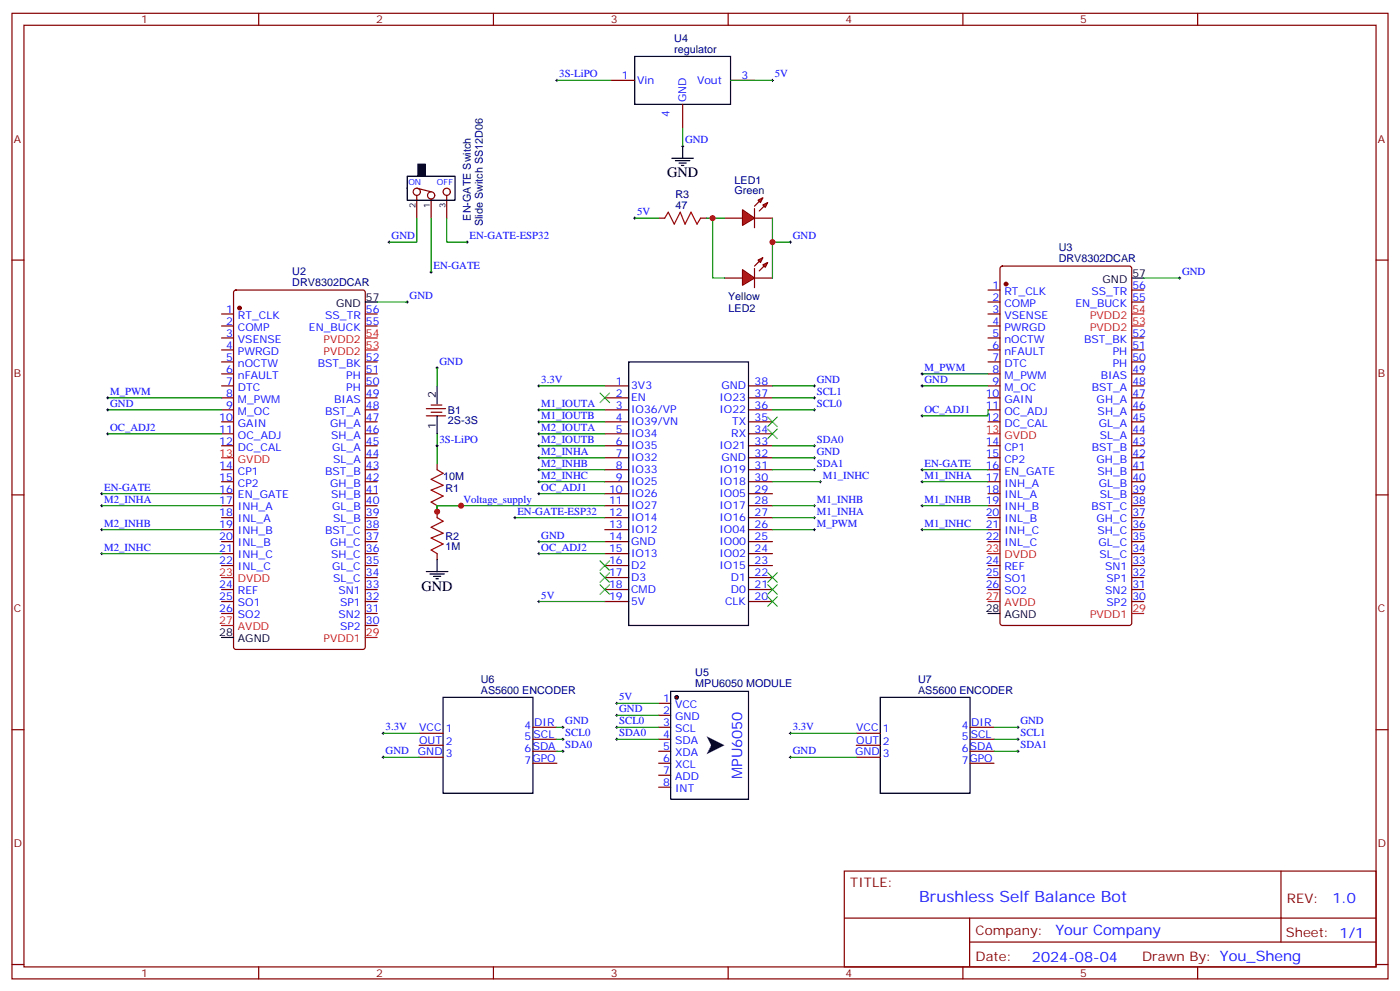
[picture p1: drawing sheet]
<svg xmlns="http://www.w3.org/2000/svg" width="412mm" height="292mm" viewBox="0 0 412 292" stroke-linecap="round" stroke-linejoin="round" font-family="sans-serif">
<g fill="none" stroke="#870000" stroke-width=".35">
<path d="M3.5 3.9h405.4v284.4h-405.4zM7.1 7.4h398.2v277.3h-398.2zM76.2 3.9v3.5M145.3 3.9v3.5M214.5 3.9v3.5M283.6 3.9v3.5M352.8 3.9v3.5M122.8 57.5v6.7M122.8 55.4l4.2 1.1M127 58.6v5.6M131.6 57.5v6.7M3.5 76.6h3.6"/>
<path d="M294.8 78.6l.5-.2h37.4l.6 .4 .1 104.7-.5 .6-37.6 .1-.7-.5v-104.6zM405.3 76.6h3.6M65.3 92.5h3.5M65.3 96h3.5M65.3 99.5h3.5M69 85.6l.5-.2h37.4l.6 .4 .1 104.7-.5 .7h-37.6l-.7-.4v-104.7zM107.6 92.5h3.5M107.6 96h3.5M291 92.5h3.6M291 96h3.6M291 99.5h3.6M291 85.4h3.6"/>
<path d="M291 88.9h3.6M333.4 99.5h3.5M333.4 85.4h3.5M333.4 88.9h3.5M65.3 113.6h3.5M65.3 117.2h3.5M65.3 103h3.5M65.3 106.6h3.5M65.3 110.1h3.5M107.6 113.6h3.5M107.6 117.2h3.5M107.6 106.6h3.5"/>
<path d="M107.6 110.1h3.5M178.2 113.6h7M178.2 117.2h7M220.5 113.6h7M220.5 117.2h7M291 113.6h3.6M291 117.2h3.6M291 103h3.6M291 106.6h3.6M291 110.1h3.6M333.4 113.6h3.5M333.4 117.2h3.5"/>
<path d="M333.4 103h3.5M333.4 106.6h3.5M333.4 110.1h3.5M65.3 120.7h3.5M65.3 124.2h3.5M65.3 127.7h3.5M65.3 131.3h3.5M65.3 138.3h3.5M107.6 120.7h3.5M107.6 124.2h3.5M107.6 127.7h3.5M107.6 131.3h3.5"/>
<path d="M107.6 134.8h3.5M107.6 138.3h3.5M128.8 136.6v1.7M178.2 120.7h7M178.2 124.2h7M178.2 127.7h7M178.2 131.3h7M178.2 134.8h7M178.2 138.3h7M220.5 120.7h7M220.5 124.2h7M220.5 127.7h7"/>
<path d="M220.5 131.3h7M220.5 134.8h7M220.5 138.3h7M291 120.7h3.6M291 124.2h3.6M291 131.3h3.6M291 134.8h3.6M291 138.3h3.6M333.4 120.7h3.5M333.4 124.2h3.5M333.4 127.7h3.5M333.4 131.3h3.5"/>
<path d="M333.4 134.8h3.5M333.4 138.3h3.5M3.5 145.7h3.6M65.3 141.9h3.5M65.3 145.4h3.5M65.3 148.9h3.5M65.3 152.4h3.5M65.3 156h3.5M65.3 159.5h3.5M107.6 141.9h3.5M107.6 145.4h3.5M107.6 148.9h3.5"/>
<path d="M107.6 152.4h3.5M107.6 156h3.5M107.6 159.5h3.5M128.8 148.9v3.5M178.2 141.9h7M178.2 145.4h7M178.2 148.9h7M178.2 152.4h7M178.2 156h7M178.2 159.5h7M220.5 141.9h7M220.5 145.4h7"/>
<path d="M220.5 148.9h7M220.5 152.4h7M220.5 156h7M220.5 159.5h7M291 141.9h3.6M291 145.4h3.6M291 148.9h3.6M291 152.4h3.6M291 156h3.6M291 159.5h3.6M333.4 141.9h3.5M333.4 145.4h3.5"/>
<path d="M333.4 148.9h3.5M333.4 152.4h3.5M333.4 156h3.5M333.4 159.5h3.5M405.3 145.7h3.6M65.3 163h3.5M65.3 166.5h3.5M65.3 173.6h3.5M65.3 177.1h3.5M107.6 163h3.5M107.6 166.5h3.5M107.6 170.1h3.5"/>
<path d="M107.6 173.6h3.5M107.6 177.1h3.5M128.8 163v1.8M178.2 163h7M178.2 166.5h7M178.2 170.1h7M178.2 173.6h7M178.2 177.1h7M220.5 163h7M220.5 166.5h7M220.5 170.1h7M220.5 173.6h7"/>
<path d="M220.5 177.1h7M291 166.5h3.6M291 170.1h3.6M291 173.6h3.6M333.4 163h3.5M333.4 166.5h3.5M333.4 170.1h3.5M333.4 173.6h3.5M333.4 177.1h3.5M65.3 180.7h3.5M107.6 180.7h3.5M107.6 184.2h3.5"/>
<path d="M3.5 214.9h3.6M405.3 214.9h3.6M248.7 256.5h156.6v28.2h-156.6zM377.3 256.5v20.9M248.7 270.4h156.5M285.6 277.4h119.6M285.6 270.4v14.1M3.5 284h3.6M76.2 284.7v3.6M145.3 284.7v3.6M214.5 284.7v3.6M283.6 284.7v3.6"/>
<path d="M352.8 284.7v3.6M405.3 284h3.6"/>
<circle cx="122.8" cy="56.5" r="1.06"/>
<circle cx="127" cy="57.5" r="1.06"/>
<circle cx="131.6" cy="56.5" r="1.06"/>
</g>
<path d="M119.9 51.9h14.2v7h-14.2zM107.6 88.9h3.5M333.4 81.9h3.5M185.2 106.6h35.3v77.6h-35.3zM125.6 168.3h6.3M126.6 169h4.3M127.7 169.7h2.1M128.4 170.4h.7M128.8 164.8v3.5M65.3 187.7h3.5M291 180.7h3.6" fill="none" stroke="#000" stroke-width=".35"/>
<g fill="none" stroke="#3c3" stroke-width=".35">
<path d="M176.7 115.7l2.9 2.9M179.6 115.7l-2.9 2.9M226.1 122.8l2.9 2.8M226.1 126.3l2.9 2.9M229 122.8l-2.9 2.8M229 126.3l-2.9 2.9M176.7 172.2l2.9 2.8M176.7 168.7l2.9 2.8M176.7 165.1l2.9 2.9M179.6 172.2l-2.9 2.8M179.6 168.7l-2.9 2.8M179.6 165.1l-2.9 2.9"/>
<path d="M226.1 172.2l2.9 2.8M226.1 168.7l2.9 2.8M226.1 175.7l2.9 2.8M229 172.2l-2.9 2.8M229 168.7l-2.9 2.8M229 175.7l-2.9 2.8"/>
</g>
<g fill="none" stroke="#000" stroke-width=".29">
<path d="M114.3 71.3h.7M114.7 70.9v.7M127 79.8v.7M137.2 71.3h.7M137.6 70.9v.7M119.6 88.9h.7M119.9 88.6v.7M126.6 80.1h.8M347.1 81.9h.7M347.5 81.5v.7M31.4 117.2h.7M31.7 116.8v.7"/>
<path d="M239.5 113.6h.7M239.5 117.2h.7M239.9 113.3v.7M239.9 116.8v.7M271.3 113.6h.7M271.3 110.1h.7M271.6 109.7v.8M271.6 113.3v.7M31.4 120.7h.7M31.4 127.7h.7M31.7 120.3v.7M31.7 127.4v.7"/>
<path d="M158.4 134.8h.7M158.4 131.3h.7M158.4 120.7h.7M158.4 138.3h.7M158.4 124.2h.7M158.4 127.7h.7M158.7 120.3v.7M158.7 123.9v.7M158.7 127.4v.7M158.7 130.9v.7M158.7 134.4v.7M158.7 138v.7"/>
<path d="M239.5 134.8h.7M239.5 131.3h.7M239.5 120.7h.7M239.5 138.3h.7M239.9 120.3v.7M239.9 130.9v.7M239.9 134.4v.7M239.9 138v.7M271.3 138.3h.7M271.3 122.4h.7M271.6 122.1v.7M271.6 138v.7"/>
<path d="M29.6 148.9h.7M29.6 156h.7M29.6 145.4h.7M30 145v.7M30 148.6v.7M30 155.6v.7M135.5 148.9h.7M135.8 148.6v.7M151.3 152.4h.7M151.7 152.1v.7M158.4 159.5h.7M158.4 141.9h.7"/>
<path d="M158.4 145.4h.7M158.7 141.5v.7M158.7 145v.7M158.7 159.1v.7M239.5 152.4h.7M239.5 148.9h.7M239.5 156h.7M239.9 148.6v.7M239.9 152.1v.7M239.9 155.6v.7M241.3 141.9h.7M241.7 141.5v.7"/>
<path d="M271.3 148.9h.7M271.3 141.9h.7M271.3 156h.7M271.6 141.5v.7M271.6 148.6v.7M271.6 155.6v.7M29.6 163h.7M30 162.7v.7M158.4 163h.7M158.4 177.1h.7M158.7 162.7v.7M158.7 176.8v.7"/>
</g>
<g fill="none" stroke="#008700" stroke-width=".35">
<path d="M122.8 64.2v7.1h-8.1M127 64.2v15.9M131.6 64.2v7.1h6M111.1 88.9h8.8M336.9 81.9h10.6M31.7 117.2h33.6M227.5 113.6h12.4M227.5 117.2h12.4M271.6 113.6h19.4M271.6 110.1h19.4M31.7 120.7h33.6M31.7 127.7h33.6"/>
<path d="M158.7 134.8h19.5M158.7 131.3h19.5M158.7 120.7h19.5M158.7 138.3h19.5M158.7 124.2h19.5M158.7 127.7h19.5M227.5 134.8h12.4M227.5 131.3h12.4M227.5 120.7h12.4M227.5 138.3h12.4M271.6 138.3h19.4M291 120.7v1.7h-19.4"/>
<path d="M30 148.9h35.3M30 156h35.3M30 145.4h35.3M151.7 152.4h26.5M158.7 159.5h19.5M158.7 141.9h19.5M158.7 145.4h19.5M178.2 148.9h-49.4v1.8M227.5 152.4h12.4M227.5 148.9h12.4M227.5 141.9h14.2M227.5 156h12.4"/>
<path d="M271.6 148.9h19.4M271.6 141.9h19.4M271.6 156h19.4M30 163h35.3M158.7 163h19.5M158.7 177.1h19.5"/>
</g>
<g fill="#870000" stroke="#870000" stroke-width=".35">
<circle cx="70.6" cy="90.7" r=".53"/>
<circle cx="296.3" cy="83.6" r=".53"/>
</g>
<path d="M107.6 99.5h3.5M333.4 96h3.5M333.4 92.5h3.5M107.6 103h3.5M65.3 134.8h3.5M291 127.7h3.6M65.3 170.1h3.5M291 163h3.6M291 177.1h3.6M65.3 184.2h3.5M107.6 187.7h3.5M333.4 180.7h3.5" fill="none" stroke="#f00" stroke-width=".35"/>
<path d="M128.8 138.3l1.7 1.1-3.5 1.7 3.5 1.8-3.5 1.4 3.5 1.8-3.5 1.7 1.8 1.1M128.8 152.4l1.7 1.1-3.5 1.8 3.5 1.7-3.5 1.4 3.5 1.8-3.5 1.8 1.8 1" fill="none" stroke="#a10000" stroke-width=".35"/>
<path d="M123.1 48.4h2.1v3.5h-2.1z" fill="#000" stroke="#000" stroke-width=".35"/>
<g fill="#f00" stroke="#870000" stroke-width=".35">
<path d="M218.7 61.8l3.5 2.4-3.5 2.2z"/>
<path d="M222.2 61.4v5.7z"/>
</g>
<g fill="#870000" stroke="#870000" stroke-width=".35">
<path d="M222.2 60.7l1.5-1.4z"/>
<path d="M223.7 62.1l1.4-1.4z"/>
</g>
<g fill="#f00" stroke="#870000" stroke-width=".35">
<path d="M223.3 58.9l1.4-.7-.7 1.5z"/>
<path d="M224.7 60.4l1.4-.7-.7 1.4z"/>
</g>
<path d="M179.9 23.7h7.1M201.1 30.7v7.1M215.2 23.7h7M213.4 64.2h5.3M222.2 64.2h5.3" fill="none" stroke="#870000" stroke-width=".35"/>
<path d="M187 16.6h28.2v14.1h-28.2z" fill="none" stroke="#000" stroke-width=".35"/>
<path d="M200.7 43.1h.7M201.1 42.7v.7M232.5 71.3h.7M232.8 70.9v.7" fill="none" stroke="#000" stroke-width=".29"/>
<path d="M201.1 37.8v5.3M227.5 64.2v7.1h5.3" fill="none" stroke="#008700" stroke-width=".35"/>
<g fill="#f00" stroke="#870000" stroke-width=".35">
<path d="M218.7 79.4l3.5 2.5-3.5 2.1z"/>
<path d="M222.2 79.1v5.6z"/>
</g>
<g fill="#870000" stroke="#870000" stroke-width=".35">
<path d="M222.2 78.4l1.5-1.5z"/>
<path d="M223.7 79.8l1.4-1.4z"/>
</g>
<g fill="#f00" stroke="#870000" stroke-width=".35">
<path d="M223.3 76.6l1.4-.7-.7 1.4z"/>
<path d="M224.7 78l1.4-.7-.7 1.4z"/>
</g>
<path d="M194 64.2h1.8M206.4 64.2h1.7M213.4 81.9h5.3M222.2 81.9h5.3M127 119.3h3.2M125.6 122.4h5.6M125.6 120.3h5.6M127 121.4h3.2" fill="none" stroke="#870000" stroke-width=".35"/>
<path d="M164 23.7h15.9M215.2 23.7h12.3M187 64.2h7M208.1 64.2h5.3M209.9 64.2v17.7h3.5M227.5 71.3v10.6M128.8 127.7v8.9" fill="none" stroke="#008700" stroke-width=".35"/>
<path d="M163.7 23.7h.7M164 23.3v.7M227.2 23.7h.7M227.5 23.3v.7M186.6 64.2h.7M187 63.9v.7M128.4 108.3h.7M128.8 108v.7M128.4 131.3h.7M128.8 130.9v.7" fill="none" stroke="#000" stroke-width=".29"/>
<path d="M195.8 64.2l1-1.7 1.8 3.5 1.8-3.5 1.4 3.5 1.8-3.5 1.7 3.5 1.1-1.8" fill="none" stroke="#a10000" stroke-width=".35"/>
<path d="M128.8 113.6v5.3M128.8 122.4v5.3" fill="none" stroke="#000" stroke-width=".35"/>
<circle cx="199.3" cy="205.4" r=".53" fill="#870000" stroke="#000" stroke-width=".35"/>
<path d="M194 207.1h3.6M194 210.6h3.6M194 214.2h3.6M194 217.7h3.6M194 221.2h3.6M194 224.8h3.6M194 228.3h3.6M194 231.8h3.6" fill="none" stroke="#870000" stroke-width=".35"/>
<path d="M197.6 203.6h22.9v31.7h-22.9z" fill="none" stroke="#000" stroke-width=".35"/>
<path d="M208.1 216.8l5.3 2.7-5.3 2.6 1.4-2.6z" fill="#333"/>
<g fill="none" stroke="#000" stroke-width=".29">
<path d="M158.4 113.6h.7M158.7 113.3v.7M112.5 215.9h.7M112.9 215.6v.7M165.5 214.2h.7M165.5 217.7h.7M165.8 213.8v.7M165.8 217.3v.8M181.3 214.2h.7M181.3 217.7h.7M181.3 207.1h.7M181.3 210.6h.7"/>
<path d="M181.7 206.8v.7M181.7 210.3v.7M181.7 213.8v.7M181.7 217.3v.8M232.5 215.9h.7M232.8 215.6v.7M299.5 214.2h.7M299.5 217.7h.7M299.9 213.8v.7M299.9 217.3v.8M112.5 223h.7M112.9 222.6v.7"/>
<path d="M165.5 221.2h.7M165.8 220.9v.7M232.5 223h.7M232.8 222.6v.7M299.5 221.2h.7M299.9 220.9v.7"/>
</g>
<g fill="none" stroke="#008700" stroke-width=".35">
<path d="M128.8 108.3v5.3M158.7 113.6h19.5M112.9 215.9h10.6M164 214.2h1.8M164 217.7h1.8M181.7 214.2h12.3M181.7 217.7h12.3M181.7 207.1h12.3M181.7 210.6h12.3M232.8 215.9h19.4M292.8 214.2h7.1M292.8 217.7h7.1"/>
<path d="M112.9 223h10.6M164 221.2h1.8M232.8 223h19.4M292.8 221.2h7.1"/>
</g>
<path d="M197.9 46.6h6.4M199 47.3h4.2M200 48h2.1M200.7 48.7h.7M201.1 43.1v3.5M130.5 205.4h26.5v28.2h-26.5zM259.3 205.4h26.5v28.2h-26.5z" fill="none" stroke="#000" stroke-width=".35"/>
<g fill="none" stroke="#870000" stroke-width=".35">
<path d="M123.5 219.5h7M123.5 215.9h7M157 217.7h7M157 214.2h7M252.2 219.5h7.1M252.2 215.9h7.1M285.8 217.7h7M285.8 214.2h7M123.5 223h7M157 224.8h7M157 221.2h7M252.2 223h7.1"/>
<path d="M285.8 224.8h7M285.8 221.2h7"/>
</g>
<g fill="#c00">
<circle cx="128.8" cy="150.7" r=".88"/>
<circle cx="227.5" cy="71.3" r=".88"/>
<circle cx="209.9" cy="64.2" r=".88"/>
<circle cx="135.8" cy="148.9" r=".88"/>
</g>
<text font-size="4.6" fill="#00f" x="270.8" y="265.5">Brushless Self Balance Bot</text>
<g font-size="4.2">
<text x="196.5" y="52.2">GND</text>
<text x="124.2" y="174">GND</text>
</g>
<g font-size="4.2" fill="#00f">
<text x="218.6" y="229.5" transform="rotate(-90 218.6 229.5)">MPU6050</text>
<text x="392.5" y="265.8">1.0</text>
<text x="310.9" y="275.3">Your Company</text>
<text x="304" y="283.1">2024-08-04</text>
</g>
<g font-size="3.9" fill="#800">
<text x="250.5" y="261.1">TITLE:</text>
<text x="379.1" y="265.8">REV:</text>
<text x="287.4" y="275.3">Company:</text>
<text x="378.7" y="275.9">Sheet: 1/1</text>
<text x="287.4" y="283">Date:</text>
<text x="336.4" y="283.1">Drawn By: You_Sheng</text>
</g>
<g font-size="3.2" fill="#800">
<text x="41.6" y="6.9">1</text>
<text x="110.8" y="6.9">2</text>
<text x="179.9" y="6.9">3</text>
<text x="249.1" y="6.9">4</text>
<text x="318.2" y="6.9">5</text>
<text x="4.1" y="42">A</text>
<text x="405.9" y="42">A</text>
<text x="4.1" y="111.2">B</text>
<text x="405.9" y="111.2">B</text>
<text x="4.1" y="180.3">C</text>
<text x="405.9" y="180.3">C</text>
<text x="4.1" y="249.4">D</text>
<text x="405.9" y="249.4">D</text>
<text x="41.6" y="287.7">1</text>
<text x="110.8" y="287.7">2</text>
<text x="179.9" y="287.7">3</text>
<text x="249.1" y="287.7">4</text>
<text x="318.2" y="287.7">5</text>
</g>
<g font-size="3.2" fill="#000080">
<text x="198.6" y="15.6">regulator</text>
<text x="198.6" y="12.5">U4</text>
<text x="199" y="58.3">R3</text>
<text x="216.4" y="57.2">Green</text>
<text x="216.4" y="54.1">LED1</text>
<text x="138.7" y="64.9" transform="rotate(-90 138.7 64.9)">EN-GATE Switch</text>
<text x="199" y="61.4">47</text>
<text x="142.3" y="66.6" transform="rotate(-90 142.3 66.6)">Slide Switch SS12D06</text>
<text x="311.9" y="77.1">DRV8302DCAR</text>
<text x="311.9" y="74">U3</text>
<text x="86.1" y="81.1">U2</text>
<text x="86.1" y="84.1">DRV8302DCAR</text>
<text x="214.5" y="88.3">Yellow</text>
<text x="214.6" y="91.8">LED2</text>
<text x="131.9" y="125">2S-3S</text>
<text x="131.9" y="121.8">B1</text>
<text x="130.5" y="141.2">10M</text>
<text x="131.2" y="144.8">R1</text>
<text x="131.2" y="158.9">R2</text>
<text x="131.2" y="162">1M</text>
<text x="141.7" y="201.1">U6</text>
<text x="204.8" y="202.4">MPU6050 MODULE</text>
<text x="204.8" y="199.2">U5</text>
<text x="270.4" y="201.1">U7</text>
<text x="141.7" y="204.3">AS5600 ENCODER</text>
<text x="270.4" y="204.3">AS5600 ENCODER</text>
</g>
<g font-size="3.2" fill="#00f">
<text x="164.7" y="22.8">3S-LiPO</text>
<text x="183.2" y="23.3">1</text>
<text x="218.5" y="23.3">3</text>
<text x="228.2" y="22.8">5V</text>
<text x="187.7" y="24.7">Vin</text>
<text x="205.3" y="24.7">Vout</text>
<text x="197.2" y="34.5" transform="rotate(-90 197.2 34.5)">4</text>
<text x="202.1" y="30" transform="rotate(-90 202.1 30)">GND</text>
<text x="201.8" y="42.2">GND</text>
<text x="187.7" y="63.4">5V</text>
<text x="115.4" y="70.4">GND</text>
<text x="138.3" y="70.4">EN-GATE-ESP32</text>
<text x="233.5" y="70.4">GND</text>
<text x="127.7" y="79.2">EN-GATE</text>
<text x="348.2" y="81">GND</text>
<text x="120.6" y="88.1">GND</text>
<text x="292.4" y="85.1">1</text>
<text x="292.4" y="88.6">2</text>
<text x="295.9" y="86.8">RT_CLK</text>
<text x="321.6" y="86.8">SS_TR</text>
<text x="333.6" y="88.6">55</text>
<text x="333.6" y="85.1">56</text>
<text x="66.6" y="92.1">1</text>
<text x="66.6" y="95.6">2</text>
<text x="70.1" y="93.9">RT_CLK</text>
<text x="95.8" y="93.9">SS_TR</text>
<text x="107.8" y="95.6">55</text>
<text x="107.8" y="92.1">56</text>
<text x="292.4" y="92.1">3</text>
<text x="292.4" y="95.6">4</text>
<text x="295.9" y="90.3">COMP</text>
<text x="295.9" y="93.9">VSENSE</text>
<text x="316.8" y="90.3">EN_BUCK</text>
<text x="66.6" y="99.2">3</text>
<text x="70.1" y="97.4">COMP</text>
<text x="70.1" y="100.9">VSENSE</text>
<text x="91" y="97.4">EN_BUCK</text>
<text x="292.4" y="99.2">5</text>
<text x="295.9" y="97.4">PWRGD</text>
<text x="295.9" y="100.9">nOCTW</text>
<text x="319.4" y="100.9">BST_BK</text>
<text x="333.6" y="99.2">52</text>
<text x="66.6" y="102.7">4</text>
<text x="66.6" y="106.2">5</text>
<text x="70.1" y="104.5">PWRGD</text>
<text x="70.1" y="108">nOCTW</text>
<text x="93.6" y="108">BST_BK</text>
<text x="107.8" y="106.2">52</text>
<text x="129.5" y="107.5">GND</text>
<text x="292.4" y="102.7">6</text>
<text x="292.4" y="106.2">7</text>
<text x="295.9" y="104.5">nFAULT</text>
<text x="295.9" y="108">DTC</text>
<text x="327.8" y="108">PH</text>
<text x="327.8" y="104.5">PH</text>
<text x="333.6" y="106.2">50</text>
<text x="333.6" y="102.7">51</text>
<text x="66.6" y="109.7">6</text>
<text x="66.6" y="113.3">7</text>
<text x="70.1" y="111.5">nFAULT</text>
<text x="102" y="111.5">PH</text>
<text x="107.8" y="113.3">50</text>
<text x="107.8" y="109.7">51</text>
<text x="159.5" y="112.7">3.3V</text>
<text x="181.4" y="113.3">1</text>
<text x="222.2" y="113.3">38</text>
<text x="240.6" y="112.7">GND</text>
<text x="272.3" y="109.2">M_PWM</text>
<text x="272.3" y="112.7">GND</text>
<text x="292.4" y="109.7">8</text>
<text x="292.4" y="113.3">9</text>
<text x="295.9" y="111.5">M_PWM</text>
<text x="324.2" y="111.5">BIAS</text>
<text x="333.6" y="113.3">48</text>
<text x="333.6" y="109.7">49</text>
<text x="32.5" y="116.3">M_PWM</text>
<text x="32.5" y="119.8">GND</text>
<text x="66.6" y="116.8">8</text>
<text x="70.1" y="115">DTC</text>
<text x="70.1" y="118.6">M_PWM</text>
<text x="98.4" y="118.6">BIAS</text>
<text x="102" y="115">PH</text>
<text x="107.8" y="116.8">49</text>
<text x="159.5" y="119.8">M1_IOUTA</text>
<text x="181.4" y="116.8">2</text>
<text x="185.9" y="114.7">3V3</text>
<text x="185.9" y="118.2">EN</text>
<text x="211.9" y="118.2">IO23</text>
<text x="212.5" y="114.7">GND</text>
<text x="222.2" y="116.8">37</text>
<text x="240.6" y="119.8">SCL0</text>
<text x="240.6" y="116.3">SCL1</text>
<text x="290.4" y="116.8">10</text>
<text x="295.9" y="115">M_OC</text>
<text x="295.9" y="118.6">GAIN</text>
<text x="321.6" y="115">BST_A</text>
<text x="323" y="118.6">GH_A</text>
<text x="333.6" y="116.8">47</text>
<text x="64.6" y="123.9">10</text>
<text x="66.6" y="120.3">9</text>
<text x="70.1" y="122.1">M_OC</text>
<text x="70.1" y="125.6">GAIN</text>
<text x="95.8" y="122.1">BST_A</text>
<text x="97.3" y="125.6">GH_A</text>
<text x="107.8" y="123.9">47</text>
<text x="107.8" y="120.3">48</text>
<text x="159.5" y="123.3">M1_IOUTB</text>
<text x="181.4" y="120.3">3</text>
<text x="181.4" y="123.9">4</text>
<text x="185.9" y="121.7">IO36/VP</text>
<text x="185.9" y="125.3">IO39/VN</text>
<text x="211.9" y="121.7">IO22</text>
<text x="215.6" y="125.3">TX</text>
<text x="222.2" y="123.9">35</text>
<text x="222.2" y="120.3">36</text>
<text x="272.3" y="121.6">OC_ADJ1</text>
<text x="290.4" y="120.3">11</text>
<text x="290.4" y="123.9">12</text>
<text x="295.9" y="122.1">OC_ADJ</text>
<text x="295.9" y="125.6">DC_CAL</text>
<text x="323.3" y="122.1">SH_A</text>
<text x="323.7" y="125.6">GL_A</text>
<text x="333.6" y="123.9">45</text>
<text x="333.6" y="120.3">46</text>
<text x="32.5" y="126.9">OC_ADJ2</text>
<text x="64.6" y="127.4">11</text>
<text x="64.6" y="130.9">12</text>
<text x="70.1" y="129.2">OC_ADJ</text>
<text x="97.6" y="129.2">SH_A</text>
<text x="107.8" y="130.9">45</text>
<text x="107.8" y="127.4">46</text>
<text x="129.5" y="130.4">3S-LiPO</text>
<text x="159.5" y="126.9">M2_IOUTA</text>
<text x="159.5" y="130.4">M2_IOUTB</text>
<text x="181.4" y="127.4">5</text>
<text x="181.4" y="130.9">6</text>
<text x="185.9" y="128.8">IO34</text>
<text x="215.4" y="128.8">RX</text>
<text x="222.2" y="130.9">33</text>
<text x="222.2" y="127.4">34</text>
<text x="240.6" y="130.4">SDA0</text>
<text x="290.4" y="130.9">14</text>
<text x="324" y="129.2">SL_A</text>
<text x="333.6" y="130.9">43</text>
<text x="333.6" y="127.4">44</text>
<text x="64.6" y="138">14</text>
<text x="70.1" y="132.7">DC_CAL</text>
<text x="97.9" y="132.7">GL_A</text>
<text x="98.2" y="136.2">SL_A</text>
<text x="107.8" y="138">43</text>
<text x="107.8" y="134.4">44</text>
<text x="159.5" y="133.9">M2_INHA</text>
<text x="159.5" y="137.4">M2_INHB</text>
<text x="181.4" y="134.4">7</text>
<text x="181.4" y="138">8</text>
<text x="185.9" y="132.3">IO35</text>
<text x="185.9" y="135.9">IO32</text>
<text x="211.9" y="132.3">IO21</text>
<text x="212.5" y="135.9">GND</text>
<text x="222.2" y="138">31</text>
<text x="222.2" y="134.4">32</text>
<text x="240.6" y="133.9">GND</text>
<text x="240.6" y="137.4">SDA1</text>
<text x="272.3" y="137.4">EN-GATE</text>
<text x="290.4" y="134.4">15</text>
<text x="290.4" y="138">16</text>
<text x="295.9" y="132.7">CP1</text>
<text x="295.9" y="136.2">CP2</text>
<text x="321.6" y="132.7">BST_B</text>
<text x="323" y="136.2">GH_B</text>
<text x="333.6" y="138">41</text>
<text x="333.6" y="134.4">42</text>
<text x="64.6" y="141.5">15</text>
<text x="70.1" y="139.7">CP1</text>
<text x="70.1" y="143.3">CP2</text>
<text x="95.8" y="139.7">BST_B</text>
<text x="97.3" y="143.3">GH_B</text>
<text x="107.8" y="141.5">42</text>
<text x="159.5" y="141">M2_INHC</text>
<text x="181.4" y="141.5">9</text>
<text x="185.9" y="139.4">IO33</text>
<text x="185.9" y="142.9">IO25</text>
<text x="211.9" y="142.9">IO18</text>
<text x="211.9" y="139.4">IO19</text>
<text x="222.2" y="141.5">30</text>
<text x="242.4" y="141">M1_INHC</text>
<text x="272.3" y="141">M1_INHA</text>
<text x="290.4" y="141.5">17</text>
<text x="295.9" y="139.7">EN_GATE</text>
<text x="295.9" y="143.3">INH_A</text>
<text x="323.3" y="139.7">SH_B</text>
<text x="323.7" y="143.3">GL_B</text>
<text x="333.6" y="141.5">40</text>
<text x="30.7" y="148">M2_INHA</text>
<text x="30.7" y="144.5">EN-GATE</text>
<text x="64.6" y="145">16</text>
<text x="64.6" y="148.6">17</text>
<text x="70.1" y="146.8">EN_GATE</text>
<text x="97.5" y="146.8">SH_B</text>
<text x="107.8" y="148.6">40</text>
<text x="107.8" y="145">41</text>
<text x="136.5" y="148">Voltage_supply</text>
<text x="159.5" y="144.5">OC_ADJ1</text>
<text x="179.4" y="145">10</text>
<text x="179.4" y="148.6">11</text>
<text x="185.9" y="146.4">IO26</text>
<text x="185.9" y="150">IO27</text>
<text x="211.9" y="150">IO17</text>
<text x="211.9" y="146.4">IO05</text>
<text x="222.2" y="148.6">28</text>
<text x="222.2" y="145">29</text>
<text x="240.6" y="148">M1_INHB</text>
<text x="272.3" y="148">M1_INHB</text>
<text x="290.4" y="145">18</text>
<text x="290.4" y="148.6">19</text>
<text x="295.9" y="146.8">INL_A</text>
<text x="323.9" y="146.8">SL_B</text>
<text x="333.6" y="148.6">38</text>
<text x="333.6" y="145">39</text>
<text x="30.7" y="155.1">M2_INHB</text>
<text x="64.6" y="152.1">18</text>
<text x="64.6" y="155.6">19</text>
<text x="70.1" y="150.3">INH_A</text>
<text x="70.1" y="153.8">INL_A</text>
<text x="97.9" y="150.3">GL_B</text>
<text x="98.2" y="153.8">SL_B</text>
<text x="107.8" y="155.6">38</text>
<text x="107.8" y="152.1">39</text>
<text x="152.4" y="151.6">EN-GATE-ESP32</text>
<text x="179.4" y="152.1">12</text>
<text x="179.4" y="155.6">13</text>
<text x="185.9" y="153.5">IO14</text>
<text x="211.9" y="153.5">IO16</text>
<text x="222.2" y="155.6">26</text>
<text x="222.2" y="152.1">27</text>
<text x="240.6" y="151.6">M1_INHA</text>
<text x="240.6" y="155.1">M_PWM</text>
<text x="272.3" y="155.1">M1_INHC</text>
<text x="290.4" y="152.1">20</text>
<text x="290.4" y="155.6">21</text>
<text x="295.9" y="150.3">INH_B</text>
<text x="295.9" y="153.8">INL_B</text>
<text x="321.5" y="150.3">BST_C</text>
<text x="323" y="153.8">GH_C</text>
<text x="333.6" y="155.6">36</text>
<text x="333.6" y="152.1">37</text>
<text x="64.6" y="159.1">20</text>
<text x="70.1" y="157.4">INH_B</text>
<text x="70.1" y="160.9">INL_B</text>
<text x="95.8" y="157.4">BST_C</text>
<text x="97.2" y="160.9">GH_C</text>
<text x="107.8" y="159.1">37</text>
<text x="159.5" y="158.6">GND</text>
<text x="179.4" y="159.1">14</text>
<text x="185.9" y="157">IO12</text>
<text x="185.9" y="160.5">GND</text>
<text x="211.9" y="160.5">IO00</text>
<text x="211.9" y="157">IO04</text>
<text x="222.2" y="159.1">25</text>
<text x="290.4" y="159.1">22</text>
<text x="295.9" y="157.4">INH_C</text>
<text x="295.9" y="160.9">INL_C</text>
<text x="323.3" y="157.4">SH_C</text>
<text x="323.6" y="160.9">GL_C</text>
<text x="333.6" y="159.1">35</text>
<text x="30.7" y="162.1">M2_INHC</text>
<text x="64.6" y="162.7">21</text>
<text x="64.6" y="166.2">22</text>
<text x="70.1" y="164.4">INH_C</text>
<text x="70.1" y="168">INL_C</text>
<text x="97.5" y="164.4">SH_C</text>
<text x="97.8" y="168">GL_C</text>
<text x="107.8" y="166.2">35</text>
<text x="107.8" y="162.7">36</text>
<text x="159.5" y="162.1">OC_ADJ2</text>
<text x="179.4" y="162.7">15</text>
<text x="179.4" y="166.2">16</text>
<text x="185.9" y="164.1">IO13</text>
<text x="185.9" y="167.6">D2</text>
<text x="211.9" y="167.6">IO15</text>
<text x="211.9" y="164.1">IO02</text>
<text x="222.2" y="166.2">23</text>
<text x="222.2" y="162.7">24</text>
<text x="290.4" y="166.2">24</text>
<text x="295.9" y="168">REF</text>
<text x="323.9" y="164.4">SL_C</text>
<text x="325.5" y="168">SN1</text>
<text x="333.6" y="166.2">33</text>
<text x="333.6" y="162.7">34</text>
<text x="64.6" y="173.2">24</text>
<text x="98.1" y="171.5">SL_C</text>
<text x="107.8" y="173.2">33</text>
<text x="107.8" y="169.7">34</text>
<text x="179.4" y="169.7">17</text>
<text x="179.4" y="173.2">18</text>
<text x="185.9" y="171.1">D3</text>
<text x="215.3" y="171.1">D1</text>
<text x="222.2" y="173.2">21</text>
<text x="222.2" y="169.7">22</text>
<text x="290.4" y="169.7">25</text>
<text x="290.4" y="173.2">26</text>
<text x="295.9" y="171.5">SO1</text>
<text x="326" y="171.5">SP1</text>
<text x="333.6" y="173.2">31</text>
<text x="333.6" y="169.7">32</text>
<text x="64.6" y="176.8">25</text>
<text x="70.1" y="175">REF</text>
<text x="70.1" y="178.5">SO1</text>
<text x="99.7" y="175">SN1</text>
<text x="100.2" y="178.5">SP1</text>
<text x="107.8" y="176.8">32</text>
<text x="159.5" y="176.2">5V</text>
<text x="179.4" y="176.8">19</text>
<text x="185.9" y="174.7">CMD</text>
<text x="185.9" y="178.2">5V</text>
<text x="213.6" y="178.2">CLK</text>
<text x="215.3" y="174.7">D0</text>
<text x="222.2" y="176.8">20</text>
<text x="295.9" y="175">SO2</text>
<text x="325.5" y="175">SN2</text>
<text x="326" y="178.5">SP2</text>
<text x="333.6" y="176.8">30</text>
<text x="64.6" y="180.3">26</text>
<text x="70.1" y="182.1">SO2</text>
<text x="99.7" y="182.1">SN2</text>
<text x="100.2" y="185.6">SP2</text>
<text x="107.8" y="183.8">30</text>
<text x="107.8" y="180.3">31</text>
<text x="182.4" y="206.2">5V</text>
<text x="182.4" y="209.8">GND</text>
<text x="195.4" y="206.8">1</text>
<text x="198.9" y="208.5">VCC</text>
<text x="113.6" y="215.1">3.3V</text>
<text x="123.5" y="215.2">VCC</text>
<text x="131.3" y="215.6">1</text>
<text x="154.5" y="214.5">4</text>
<text x="157.4" y="213.8">DIR</text>
<text x="166.5" y="213.3">GND</text>
<text x="182.4" y="213.3">SCL0</text>
<text x="195.4" y="210.3">2</text>
<text x="195.4" y="213.8">3</text>
<text x="198.9" y="212.1">GND</text>
<text x="198.9" y="215.6">SCL</text>
<text x="233.5" y="215.1">3.3V</text>
<text x="252.2" y="215.2">VCC</text>
<text x="260.1" y="215.6">1</text>
<text x="283.3" y="214.5">4</text>
<text x="286.1" y="213.8">DIR</text>
<text x="300.6" y="213.3">GND</text>
<text x="123.5" y="219.1">OUT</text>
<text x="131.3" y="219.5">2</text>
<text x="154.5" y="221.6">6SDA</text>
<text x="154.5" y="218.1">5</text>
<text x="157.2" y="217.3">SCL</text>
<text x="166.5" y="216.8">SCL0</text>
<text x="166.5" y="220.3">SDA0</text>
<text x="182.4" y="216.8">SDA0</text>
<text x="195.4" y="217.3">4</text>
<text x="195.4" y="220.9">5</text>
<text x="198.9" y="219.1">SDA</text>
<text x="252.2" y="219.1">OUT</text>
<text x="260.1" y="219.5">2</text>
<text x="283.3" y="221.6">6SDA</text>
<text x="283.3" y="218.1">5</text>
<text x="286" y="217.3">SCL</text>
<text x="300.6" y="216.8">SCL1</text>
<text x="300.6" y="220.3">SDA1</text>
<text x="113.6" y="222.1">GND</text>
<text x="123.1" y="222.3">GND</text>
<text x="131.3" y="223">3</text>
<text x="154.5" y="225.1">7GPO</text>
<text x="195.4" y="224.4">6</text>
<text x="195.4" y="227.9">7</text>
<text x="198.9" y="222.6">XDA</text>
<text x="198.9" y="226.2">XCL</text>
<text x="233.5" y="222.1">GND</text>
<text x="251.9" y="222.3">GND</text>
<text x="260.1" y="223">3</text>
<text x="283.3" y="225.1">7GPO</text>
<text x="195.4" y="231.5">8</text>
<text x="198.9" y="229.7">ADD</text>
<text x="198.9" y="233.2">INT</text>
</g>
<g font-size="3.2">
<text x="324.8" y="83.3">GND</text>
<text x="333.6" y="81.5">57</text>
<text x="107.8" y="88.6">57</text>
<text x="99" y="90.3">GND</text>
<text x="128.4" y="117.2" transform="rotate(-90 128.4 117.2)">2</text>
<text x="128.4" y="126.2" transform="rotate(-90 128.4 126.2)">1</text>
<text x="290.4" y="180.3">28</text>
<text x="295.9" y="182.1">AGND</text>
<text x="64.6" y="187.4">28</text>
<text x="70.1" y="189.1">AGND</text>
</g>
<g font-size="3.2" fill="#f00">
<text x="321.1" y="93.9">PVDD2</text>
<text x="333.6" y="95.6">53</text>
<text x="333.6" y="92.1">54</text>
<text x="95.3" y="100.9">PVDD2</text>
<text x="107.8" y="99.2">54</text>
<text x="321.1" y="97.4">PVDD2</text>
<text x="95.3" y="104.5">PVDD2</text>
<text x="107.8" y="102.7">53</text>
<text x="290.4" y="127.4">13</text>
<text x="295.9" y="129.2">GVDD</text>
<text x="64.6" y="134.4">13</text>
<text x="70.1" y="136.2">GVDD</text>
<text x="290.4" y="162.7">23</text>
<text x="295.9" y="164.4">DVDD</text>
<text x="64.6" y="169.7">23</text>
<text x="70.1" y="171.5">DVDD</text>
<text x="290.4" y="176.8">27</text>
<text x="295.9" y="178.5">AVDD</text>
<text x="64.6" y="183.8">27</text>
<text x="70.1" y="185.6">AVDD</text>
<text x="321.1" y="182.1">PVDD1</text>
<text x="333.6" y="180.3">29</text>
<text x="95.3" y="189.1">PVDD1</text>
<text x="107.8" y="187.4">29</text>
</g>
<g font-size="2.5" fill="#00f">
<text x="120.3" y="54.4">ON</text>
<text x="128.7" y="54.4">OFF</text>
</g>
<g font-size="2.5">
<text x="122.4" y="61.2" transform="rotate(-90 122.4 61.2)">2</text>
<text x="126.6" y="61.2" transform="rotate(-90 126.6 61.2)">1</text>
<text x="131.2" y="61.2" transform="rotate(-90 131.2 61.2)">3</text>
</g>
</svg>
